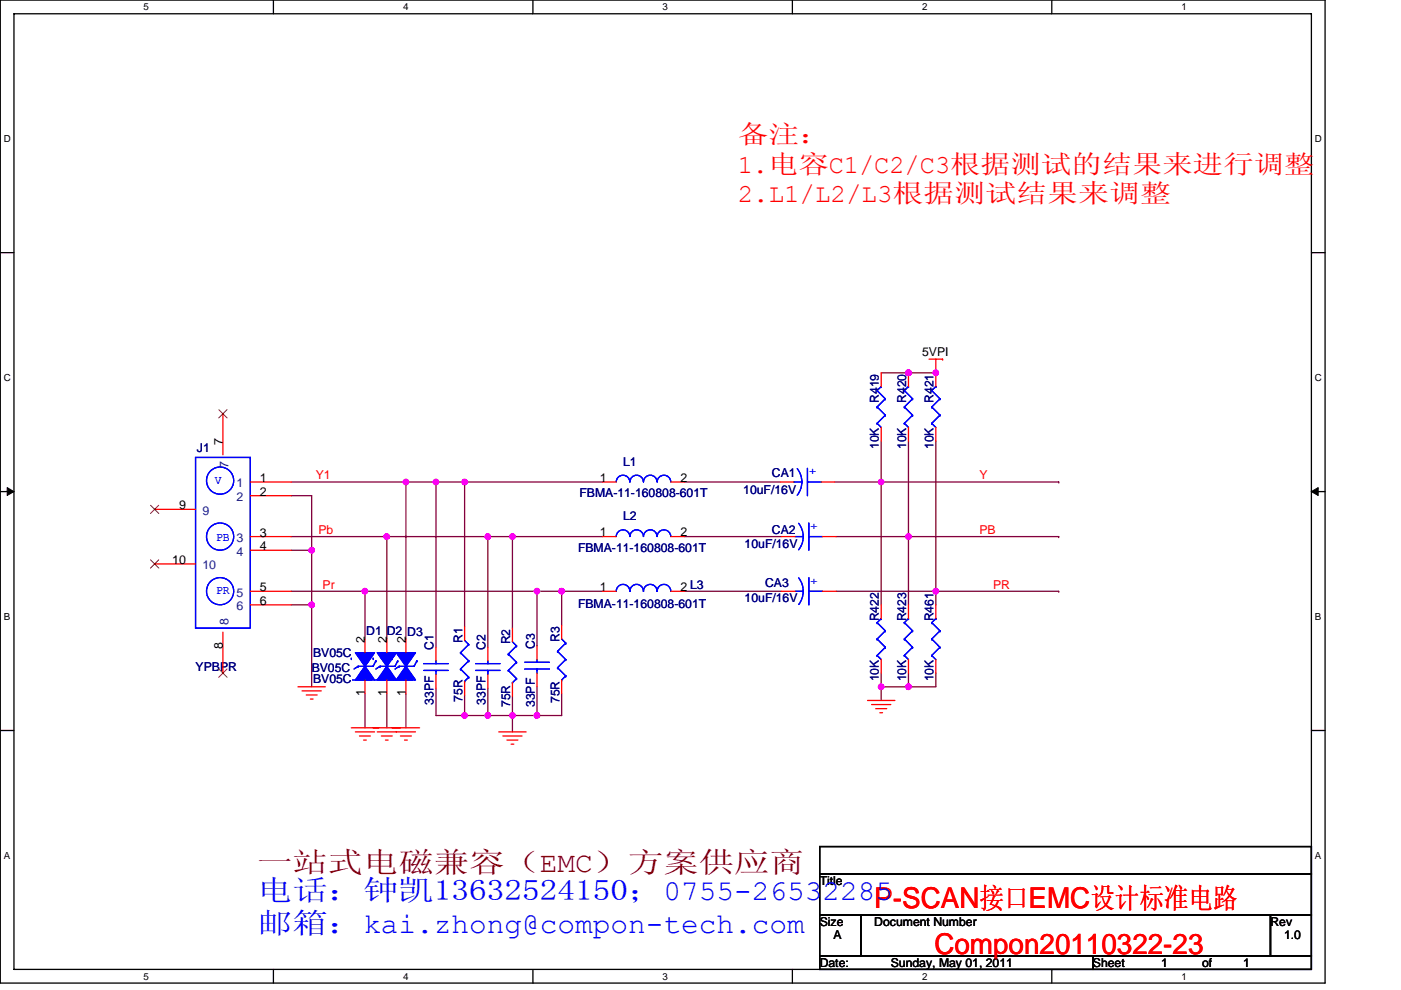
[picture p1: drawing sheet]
<svg xmlns="http://www.w3.org/2000/svg" width="297mm" height="210mm" viewBox="0 0 297 210" stroke-linecap="round" stroke-linejoin="round" font-family="sans-serif">
<path d="M.1 0h280.8v208.5h-280.8zM3 2.9h275v202.7h-275z" fill="none" stroke="#000" stroke-width=".28"/>
<g fill="#fff">
<path d="M30.5 .3h1.1v2.3h-1.1z"/>
<path d="M30.5 205.9h1.1v2.3h-1.1z"/>
</g>
<path d="M58 0v2.9M58 205.6v2.9" fill="none" stroke="#000" stroke-width=".28"/>
<g fill="#fff">
<path d="M85.5 .3h1.1v2.3h-1.1z"/>
<path d="M85.5 205.9h1.1v2.3h-1.1z"/>
</g>
<path d="M113 0v2.9M113 205.6v2.9" fill="none" stroke="#000" stroke-width=".28"/>
<g fill="#fff">
<path d="M140.5 .3h1.1v2.3h-1.1z"/>
<path d="M140.5 205.9h1.1v2.3h-1.1z"/>
</g>
<path d="M168 0v2.9M168 205.6v2.9" fill="none" stroke="#000" stroke-width=".28"/>
<g fill="#fff">
<path d="M195.5 .3h1.2v2.3h-1.2z"/>
<path d="M195.5 205.9h1.2v2.3h-1.2z"/>
</g>
<path d="M223 0v2.9M223 205.6v2.9" fill="none" stroke="#000" stroke-width=".28"/>
<g fill="#fff">
<path d="M250.5 .3h1.2v2.3h-1.2z"/>
<path d="M250.5 205.9h1.2v2.3h-1.2z"/>
<path d="M.8 28.3h1.5v2.3h-1.5z"/>
<path d="M278.8 28.3h1.5v2.3h-1.5z"/>
<path d="M.8 78.9h1.5v2.3h-1.5z"/>
<path d="M278.8 78.9h1.5v2.3h-1.5z"/>
</g>
<path d="M.1 53.6h2.9M278 53.6h2.9" fill="none" stroke="#000" stroke-width=".28"/>
<g fill="#fff">
<path d="M.8 129.6h1.4v2.3h-1.4z"/>
<path d="M278.8 129.6h1.4v2.3h-1.4z"/>
</g>
<path d="M.1 104.3h2.9M278 104.3h2.9" fill="none" stroke="#000" stroke-width=".28"/>
<path d="M1.5 103.4l1.5 .9-1.5 .8zM278 104.3l1.5-.9v1.7z" fill="#000" stroke="#000" stroke-width=".21"/>
<g fill="#fff">
<path d="M.8 180.3h1.4v2.3h-1.4z"/>
<path d="M278.8 180.3h1.4v2.3h-1.4z"/>
</g>
<path d="M.1 154.9h2.9M278 154.9h2.9M173.8 179.6h104.2v5.7h-104.2zM173.8 194h8.7v8.7h-8.7zM173.8 185.3h104.2v8.7h-104.2zM182.5 194h86.9v8.7h-86.9zM269.4 194h8.6v8.7h-8.6zM173.8 202.7h57.9v2.9h-57.9zM231.7 202.7h46.3v2.9h-46.3z" fill="none" stroke="#000" stroke-width=".28"/>
<g fill="none" stroke="#800040" stroke-width=".28">
<path d="M186.8 79.1h11.6M192.6 79.1h.1M198.4 79.1h.1M186.8 93.6v8.6M192.6 93.6v20.2M198.4 93.6v31.8M61.7 105.1h4.4v23.2M61.7 116.7h4.4M61.7 113.8h46.9M66.1 116.7h.1M82 113.8v21.7M82 113.8h.1"/>
<path d="M86.1 102.2h.1M86.1 102.2v33.3M92.4 102.2h.1M92.4 102.2v35.1M98.5 102.2h29.3M98.5 102.2v30.7M98.5 102.2h.1M98.5 102.2h-36.8M103.4 113.8v23.5M103.4 113.8h.1M108.6 113.8h19.2M108.6 113.8v19.4"/>
<path d="M108.6 113.8h.1M145.1 102.2h20.3M145.1 113.8h20.6M177 102.2h47.5M177.3 113.8h47.2M186.8 102.2v26.1M186.8 102.2h.1M192.6 113.8v14.5M192.6 113.8h.1M224.5 102.2h.1M224.5 113.8h.1M61.7 128.3h4.4"/>
<path d="M66.1 128.3v17.4M66.1 128.3h.1M77.4 125.4h.1M77.4 125.4v10.1M113.9 125.4h.1M113.9 125.4v11.6M119.1 125.4v7.3M119.1 125.4h.1M119.1 125.4h-57.4M119.1 125.4h8.7M145.1 125.4h20.6M177.3 125.4h47.2"/>
<path d="M198.4 125.4h.1M198.4 125.4v2.9M224.5 125.4h.1M77.4 147.1v7.3M82 147.1v7.3M86.1 147.1v7.3M92.4 146v5.8h6.1M98.5 147.4v4.4M98.5 151.8h15.4M103.4 146v5.8M103.4 151.8h.1M108.6 147.7v4.1"/>
<path d="M108.6 151.8v3.4M108.6 151.8h.1M113.9 145.7v6.1M113.9 151.8h.1M119.1 147.1v4.7h-5.2M186.8 145.7h5.8M186.8 145.7v2.9M186.8 142.8v2.9M192.6 145.7h.1M192.6 142.8v2.9M198.4 142.8v2.9h-5.8"/>
</g>
<g fill="#f0f" stroke="#f0f" stroke-width=".28">
<circle cx="92.4" cy="102.2" r=".57"/>
<circle cx="86.1" cy="102.2" r=".57"/>
<circle cx="82" cy="113.8" r=".57"/>
<circle cx="103.4" cy="113.8" r=".57"/>
<circle cx="98.5" cy="102.2" r=".57"/>
<circle cx="98.5" cy="151.7" r=".57"/>
<circle cx="103.4" cy="151.7" r=".57"/>
<circle cx="113.9" cy="151.7" r=".57"/>
<circle cx="192.6" cy="79.1" r=".57"/>
<circle cx="198.4" cy="79.1" r=".57"/>
<circle cx="192.6" cy="113.8" r=".57"/>
<circle cx="186.8" cy="102.2" r=".57"/>
<circle cx="108.6" cy="151.7" r=".57"/>
<circle cx="66.1" cy="116.7" r=".57"/>
<circle cx="119.1" cy="125.4" r=".57"/>
<circle cx="108.6" cy="113.8" r=".57"/>
<circle cx="77.4" cy="125.4" r=".57"/>
<circle cx="113.9" cy="125.4" r=".57"/>
<circle cx="186.8" cy="145.7" r=".57"/>
<circle cx="192.6" cy="145.7" r=".57"/>
<circle cx="66.1" cy="128.3" r=".57"/>
<circle cx="198.4" cy="125.4" r=".57"/>
</g>
<g fill="none" stroke="#f00" stroke-width=".28">
<path d="M186.8 79.1v2.9M192.6 79.1v2.9M197 76.2h2.9M198.4 76.2v5.8M199.9 76.2h.1M47.3 87.8v8.7M186.8 90.7v2.9M192.6 90.7v2.9M198.4 90.7v2.9M32.8 108h8.7M32.8 119.6h8.7M53.1 113.8h8.6"/>
<path d="M53.1 102.2h8.6M53.1 105.1h8.6M53.1 116.7h8.6M127.8 113.8h2.9M127.8 102.2h2.9M142.2 113.8h2.9M142.2 102.2h2.9M165.4 102.2h2.9M165.7 113.8h2.9M174.1 102.2h2.9M174.4 113.8h2.9M47.3 134.1v8.7"/>
<path d="M53.1 125.4h8.6M53.1 128.3h8.6M77.4 135.5v2.9M82 135.5v2.9M86.1 135.5v2.9M92.4 137.3v2.9M98.5 132.9v2.9M103.4 137.3v2.9M108.6 133.2v2.9M113.9 137v2.9M119.1 132.7v2.8M127.8 125.4h2.9"/>
<path d="M142.2 125.4h2.9M165.7 125.4h2.9M174.4 125.4h2.9M186.8 128.3v2.9M186.8 139.9v2.9M192.6 128.3v2.9M192.6 139.9v2.9M198.4 128.3v2.9M198.4 139.9v2.9M63.2 145.7h5.8M64 146.5h4.1M64.9 147.4h2.3"/>
<path d="M65.8 148.3h.6M74.5 154.4h5.8M75.4 155.2h4M76.2 156.1h2.3M77.1 157h.6M77.4 144.2v2.9M79.1 154.4h5.8M80 155.2h8.1M80.9 156.1h2.3M81.7 157h.6M82 144.2v2.9M83.2 154.4h5.8"/>
<path d="M84.9 156.1h2.3M85.8 157h.6M86.1 144.2v2.9M92.4 143.1v2.9M98.5 144.5v2.9M103.4 143.1v2.9M105.7 155.2h5.8M106.6 156.1h4.1M107.5 157h2.3M108.4 157.8h.5M108.6 144.8v2.9M113.9 142.8v2.9"/>
<path d="M119.1 144.2v2.9M183.9 148.6h5.8M184.8 149.4h4.1M185.7 150.3h2.3M186.5 151.2h.6"/>
</g>
<g fill="none" stroke="#00f" stroke-width=".28">
<path d="M41.5 97h11.6v36.2h-11.6zM169 99.4a4.6 4.6 0 0 1 0 5.6M171.2 99.3v5.8M186 89.8h.1M186 86.3h.1M186 82.8h.1M186 89.8l.8 .9M186 86.3l1.7 1.8M186 82.8l1.7 1.8M186.8 82h.1M186.8 82l-.8 .8M187.7 88.1h.1"/>
<path d="M187.7 84.6h.1M187.7 88.1l-1.7 1.7M187.7 84.6l-1.7 1.7M191.7 89.8h.1M191.7 86.3h.1M191.7 82.8h.1M191.7 89.8l.9 .9M191.7 86.3l1.8 1.8M191.7 82.8l1.8 1.8M192.6 82h.1M192.6 82l-.9 .8M193.5 88.1h.1"/>
<path d="M193.5 84.6h.1M193.5 88.1l-1.8 1.7M193.5 84.6l-1.8 1.7M197.5 89.8h.1M197.5 86.3h.1M197.5 82.8h.1M197.5 89.8l.9 .9M197.5 86.3l1.8 1.8M197.5 82.8l1.8 1.8M198.4 82h.1M198.4 82l-.9 .8M199.3 88.1h.1"/>
<path d="M199.3 84.6h.1M199.3 88.1l-1.8 1.7M199.3 84.6l-1.8 1.7M130.7 113.8a1.44 1.44 0 0 1 1.4-1.4 1.44 1.44 0 0 1 1.4 1.4M130.7 102.2a1.44 1.44 0 0 1 1.4-1.4 1.44 1.44 0 0 1 1.4 1.4M133.6 113.8a1.43 1.43 0 0 1 1.4-1.4 1.43 1.43 0 0 1 1.4 1.4 1.45 1.45 0 0 1 1.5-1.4 1.45 1.45 0 0 1 1.4 1.4M133.6 102.2a1.43 1.43 0 0 1 1.4-1.4 1.43 1.43 0 0 1 1.4 1.4 1.45 1.45 0 0 1 1.5-1.4 1.45 1.45 0 0 1 1.4 1.4M139.3 113.8a1.44 1.44 0 0 1 1.5-1.4 1.44 1.44 0 0 1 1.4 1.4M139.3 102.2a1.44 1.44 0 0 1 1.5-1.4 1.44 1.44 0 0 1 1.4 1.4M168.3 102.2h1.7M168.6 113.8h1.7M169.3 111l.7 1.3 .3 1.5"/>
<path d="M170.3 113.8l-.2 1.5-.8 1.3M171.2 102.2h2.9M171.5 110.9v5.8M171.5 113.8h2.9M74.5 139.6v.3M79.1 139.6v.3M83.2 139.6v.3M97.6 138.4h.1M97.6 138.4l1.8 1.8M98.5 135.8l.9 .9M99.4 136.7h.1M99.4 136.7l-1.8 1.7"/>
<path d="M107.8 138.7h.1M107.8 138.7l1.7 1.8M108.6 136.1l.9 .9M109.5 137h.1M109.5 137l-1.7 1.7M113.9 139.9v.6M118.2 138.2h.1M118.2 138.2l1.7 1.7M119.1 135.5l.8 .9M119.9 136.4h.1M119.9 139.9h.1M119.9 136.4l-1.7 1.8"/>
<path d="M119.9 139.9l-1.7 1.7M130.7 125.4a1.44 1.44 0 0 1 1.4-1.4 1.44 1.44 0 0 1 1.4 1.4M133.6 125.4a1.43 1.43 0 0 1 1.4-1.4 1.43 1.43 0 0 1 1.4 1.4 1.44 1.44 0 0 1 1.5-1.4 1.44 1.44 0 0 1 1.4 1.4M139.3 125.4a1.44 1.44 0 0 1 1.5-1.4 1.44 1.44 0 0 1 1.4 1.4M168.6 125.4h1.7M169.3 122.6l.8 1.3 .2 1.5M170.3 125.4l-.2 1.5-.7 1.3M171.5 122.5v5.8M171.5 125.4h2.9M186 139h.1M186 135.5h.1M186 132.1h.1"/>
<path d="M186 139l.8 .9M186 135.5l1.7 1.8M186 132.1l1.7 1.7M186.8 131.2h.1M186.8 131.2l-.8 .9M187.7 137.3h.1M187.7 133.8h.1M187.7 137.3l-1.7 1.7M187.7 133.8l-1.7 1.7M191.7 139h.1M191.7 135.5h.1M191.7 132.1h.1"/>
<path d="M191.7 139l.9 .9M191.7 135.5l1.8 1.8M191.7 132.1l1.8 1.7M192.6 131.2h.1M192.6 131.2l-.9 .9M193.5 137.3h.1M193.5 133.8h.1M193.5 137.3l-1.8 1.7M193.5 133.8l-1.8 1.7M197.5 139h.1M197.5 135.5h.1M197.5 132.1h.1"/>
<path d="M197.5 139l.9 .9M197.5 135.5l1.8 1.8M197.5 132.1l1.8 1.7M198.4 131.2h.1M198.4 131.2l-.9 .9M199.3 137.3h.1M199.3 133.8h.1M199.3 137.3l-1.8 1.7M199.3 133.8l-1.8 1.7M74.8 144.2h4M75.9 141.3h.1M75.9 141.3l-.8 .6"/>
<path d="M77.4 140.5v.8M79.4 144.2h8.1M79.7 140.2l-.6 1.1h-3.2M79.7 140.2h.1M80.6 141.3h.1M80.6 141.3l-.9 .6M82 140.5v.8M84.3 140.2l-.5 1.1h-3.2M84.3 140.2h.1M84.6 141.3h.1M84.6 141.3l-.8 .6M86.1 140.5v.8"/>
<path d="M88.4 140.2l-.6 1.1h-3.2M88.4 140.2h.1M89.8 142.2h5.2M89.8 140.8h5.2M92.4 140.2v.6M92.4 142.2h.1M92.4 142.2v.9M97.6 141.9h.1M97.6 141.9l1.8 1.7M98.5 144.5h.1M99.4 140.2h.1M99.4 143.6h.1"/>
<path d="M99.4 140.2l-1.8 1.7M99.4 143.6l-.9 .9M100.8 142.2h5.2M100.8 140.8h5.2M103.4 140.2v.6M103.4 142.2h.1M103.4 142.2v.9M107.8 142.2h.1M107.8 142.2l1.7 1.7M108.6 144.8h.1M109.5 140.5h.1M109.5 143.9h.1"/>
<path d="M109.5 140.5l-1.7 1.7M109.5 143.9l-.9 .9M111.2 141.9h5.3M111.2 140.5h5.3M113.9 141.9h.1M113.9 141.9v.9M118.2 141.6h.1M118.2 141.6l1.7 1.8M119.1 144.2h.1M119.9 143.4h.1M119.9 143.4l-.8 .8"/>
<circle cx="46.7" cy="113.8" r="2.88"/>
<circle cx="46.7" cy="101.9" r="2.88"/>
<circle cx="46.7" cy="125.4" r="2.88"/>
</g>
<path d="M46.4 86.9l1.8 1.7M48.1 86.9l-1.7 1.7M31.9 107.2l1.8 1.7M31.9 118.7l1.8 1.8M33.7 107.2l-1.8 1.7M33.7 118.7l-1.8 1.8M46.4 141.9l1.8 1.8M48.1 141.9l-1.7 1.8" fill="none" stroke="#804000" stroke-width=".21"/>
<g fill="#00f" stroke="#00f" stroke-width=".28">
<path d="M86.1 141.3l2 2.9h-4.1z"/>
<path d="M84 138.4h4.1l-2 2.9z"/>
<path d="M77.4 141.3l2 2.9h-4z"/>
<path d="M75.4 138.4h4l-2 2.9z"/>
<path d="M82 141.3l2 2.9h-4z"/>
<path d="M80 138.4h4l-2 2.9z"/>
</g>
<text font-size="6.1" fill="#800000" x="54.5" y="184.9">一站式电磁兼容（EMC）方案供应商</text>
<g font-size="6.1" fill="#00f">
<text x="54.5" y="191">电话：钟凯13632524150；0755-26532285</text>
<text x="54.5" y="197.9">邮箱：kai.zhong@compon-tech.com</text>
</g>
<g font-size="6.1" fill="#f00">
<text x="185.4" y="192.6">P-SCAN接口EMC设计标准电路</text>
<text x="198.1" y="202.4">Compon20110322-23</text>
</g>
<g font-size="5.5" fill="#f00">
<text x="156.4" y="30.4">备注：</text>
<text x="156.4" y="36.6">1.电容C1/C2/C3根据测试的结果来进行调整</text>
<text x="156.4" y="42.8">2.L1/L2/L3根据测试结果来调整</text>
</g>
<g font-size="2.6">
<text x="195.5" y="75.6">5VPI</text>
<text x="47.2" y="94.4" transform="rotate(-90 47.2 94.4)">7</text>
<text x="55.1" y="102.2">1</text>
<text x="55.1" y="105.1">2</text>
<text x="127.2" y="102.2">1</text>
<text x="144.3" y="102.2">2</text>
<text x="38" y="108">9</text>
<text x="55.1" y="113.8">3</text>
<text x="127.2" y="113.8">1</text>
<text x="144.3" y="113.8">2</text>
<text x="36.5" y="119.6">10</text>
<text x="55.1" y="116.7">4</text>
<text x="55.1" y="125.4">5</text>
<text x="127.2" y="125.4">1</text>
<text x="144.3" y="125.4">2 L3</text>
<text x="55.1" y="128.3">6</text>
<text x="47.2" y="137.6" transform="rotate(-90 47.2 137.6)">8</text>
<text x="77.4" y="136.4" transform="rotate(-90 77.4 136.4)">2</text>
<text x="82" y="136.4" transform="rotate(-90 82 136.4)">2</text>
<text x="86" y="136.4" transform="rotate(-90 86 136.4)">2</text>
<text x="77.4" y="147.7" transform="rotate(-90 77.4 147.7)">1</text>
<text x="82" y="147.7" transform="rotate(-90 82 147.7)">1</text>
<text x="86" y="147.7" transform="rotate(-90 86 147.7)">1</text>
<text x="173.8" y="187.7">Title</text>
<text x="173.8" y="196.4">Size</text>
<text x="185.4" y="196.4">Document Number</text>
<text x="269.4" y="196.4">Rev</text>
<text x="176.7" y="199.3">A</text>
<text x="272.2" y="199.3">1.0</text>
<text x="173.8" y="205">Date:</text>
<text x="188.9" y="205">Sunday, May 01, 2011</text>
<text x="231.7" y="205">Sheet</text>
<text x="246.2" y="205">1</text>
<text x="254.9" y="205">of</text>
<text x="263.6" y="205">1</text>
</g>
<g font-size="2.6" fill="#000080">
<text x="186.3" y="85.4" transform="rotate(-90 186.3 85.4)">R419</text>
<text x="192.1" y="85.4" transform="rotate(-90 192.1 85.4)">R420</text>
<text x="197.9" y="85.4" transform="rotate(-90 197.9 85.4)">R421</text>
<text x="41.8" y="95.9">J1</text>
<text x="186.3" y="95.3" transform="rotate(-90 186.3 95.3)">10K</text>
<text x="192.1" y="95.3" transform="rotate(-90 192.1 95.3)">10K</text>
<text x="197.9" y="95.3" transform="rotate(-90 197.9 95.3)">10K</text>
<text x="132.1" y="98.8">L1</text>
<text x="163.7" y="101.1">CA1</text>
<text x="122.8" y="105.4">FBMA-11-160808-601T</text>
<text x="157.6" y="104.9">10uF/16V</text>
<text x="132.1" y="110.4">L2</text>
<text x="163.7" y="113.3">CA2</text>
<text x="122.6" y="117">FBMA-11-160808-601T</text>
<text x="157.9" y="116.1">10uF/16V</text>
<text x="162.2" y="124.5">CA3</text>
<text x="122.6" y="128.9">FBMA-11-160808-601T</text>
<text x="157.9" y="127.7">10uF/16V</text>
<text x="186.3" y="131.8" transform="rotate(-90 186.3 131.8)">R422</text>
<text x="192.1" y="131.8" transform="rotate(-90 192.1 131.8)">R423</text>
<text x="197.9" y="131.8" transform="rotate(-90 197.9 131.8)">R461</text>
<text x="77.7" y="134.7">D1 D2</text>
<text x="86.4" y="135">D3</text>
<text x="91.9" y="137.9" transform="rotate(-90 91.9 137.9)">C1</text>
<text x="98" y="136.4" transform="rotate(-90 98 136.4)">R1</text>
<text x="103" y="137.9" transform="rotate(-90 103 137.9)">C2</text>
<text x="108.2" y="136.7" transform="rotate(-90 108.2 136.7)">R2</text>
<text x="113.4" y="137.6" transform="rotate(-90 113.4 137.6)">C3</text>
<text x="118.6" y="136.1" transform="rotate(-90 118.6 136.1)">R3</text>
<text x="41.5" y="142.2">YPBPR</text>
<text x="66.1" y="142.5">BV05C</text>
<text x="66.4" y="139.3">BV05C</text>
<text x="66.4" y="144.8">BV05C</text>
<text x="91.9" y="149.4" transform="rotate(-90 91.9 149.4)">33PF</text>
<text x="98" y="148.9" transform="rotate(-90 98 148.9)">75R</text>
<text x="103" y="149.4" transform="rotate(-90 103 149.4)">33PF</text>
<text x="118.6" y="149.1" transform="rotate(-90 118.6 149.1)">75R</text>
<text x="186.3" y="144.5" transform="rotate(-90 186.3 144.5)">10K</text>
<text x="192.1" y="144.5" transform="rotate(-90 192.1 144.5)">10K</text>
<text x="197.9" y="144.5" transform="rotate(-90 197.9 144.5)">10K</text>
<text x="108.2" y="150" transform="rotate(-90 108.2 150)">75R</text>
<text x="113.4" y="150" transform="rotate(-90 113.4 150)">33PF</text>
</g>
<g font-size="2.6" fill="#004080">
<text x="48.5" y="99.4" transform="rotate(-90 48.5 99.4)">7</text>
<text x="50.2" y="103.4">1</text>
<text x="50.2" y="106.3">2</text>
<text x="42.9" y="109.2">9</text>
<text x="50.2" y="117.9">4</text>
<text x="42.9" y="120.8">10</text>
<text x="50.2" y="129.5">6</text>
<text x="48.5" y="132.7" transform="rotate(-90 48.5 132.7)">8</text>
</g>
<g font-size="2.6" fill="#f00">
<text x="66.9" y="101.7">Y1</text>
<text x="207.7" y="101.7">Y</text>
<text x="67.5" y="113.2">Pb</text>
<text x="207.7" y="113.2">PB</text>
<text x="68.4" y="124.8">Pr</text>
<text x="210.6" y="124.8">PR</text>
</g>
<g font-size="2.6" fill="#00f">
<text x="171.6" y="99.3" transform="rotate(90 171.6 99.3)">+</text>
<text x="45.5" y="102.6">V</text>
<text x="171.9" y="110.9" transform="rotate(90 171.9 110.9)">+</text>
<text x="45.8" y="114.8">PB 3</text>
<text x="171.9" y="122.5" transform="rotate(90 171.9 122.5)">+</text>
<text x="45.8" y="126">PR 5</text>
</g>
<g font-size="2.1">
<text x="30.5" y="2.2">5</text>
<text x="85.5" y="2.2">4</text>
<text x="140.5" y="2.2">3</text>
<text x="195.5" y="2.2">2</text>
<text x="250.5" y="2.2">1</text>
<text x=".8" y="30.1">D</text>
<text x="278.8" y="30.1">D</text>
<text x=".8" y="80.8">C</text>
<text x="278.8" y="80.8">C</text>
<text x=".8" y="131.4">B</text>
<text x="278.8" y="131.4">B</text>
<text x=".8" y="182.1">A</text>
<text x="278.8" y="182.1">A</text>
<text x="30.5" y="207.8">5</text>
<text x="85.5" y="207.8">4</text>
<text x="140.5" y="207.8">3</text>
<text x="195.5" y="207.8">2</text>
<text x="250.5" y="207.8">1</text>
</g>
</svg>
